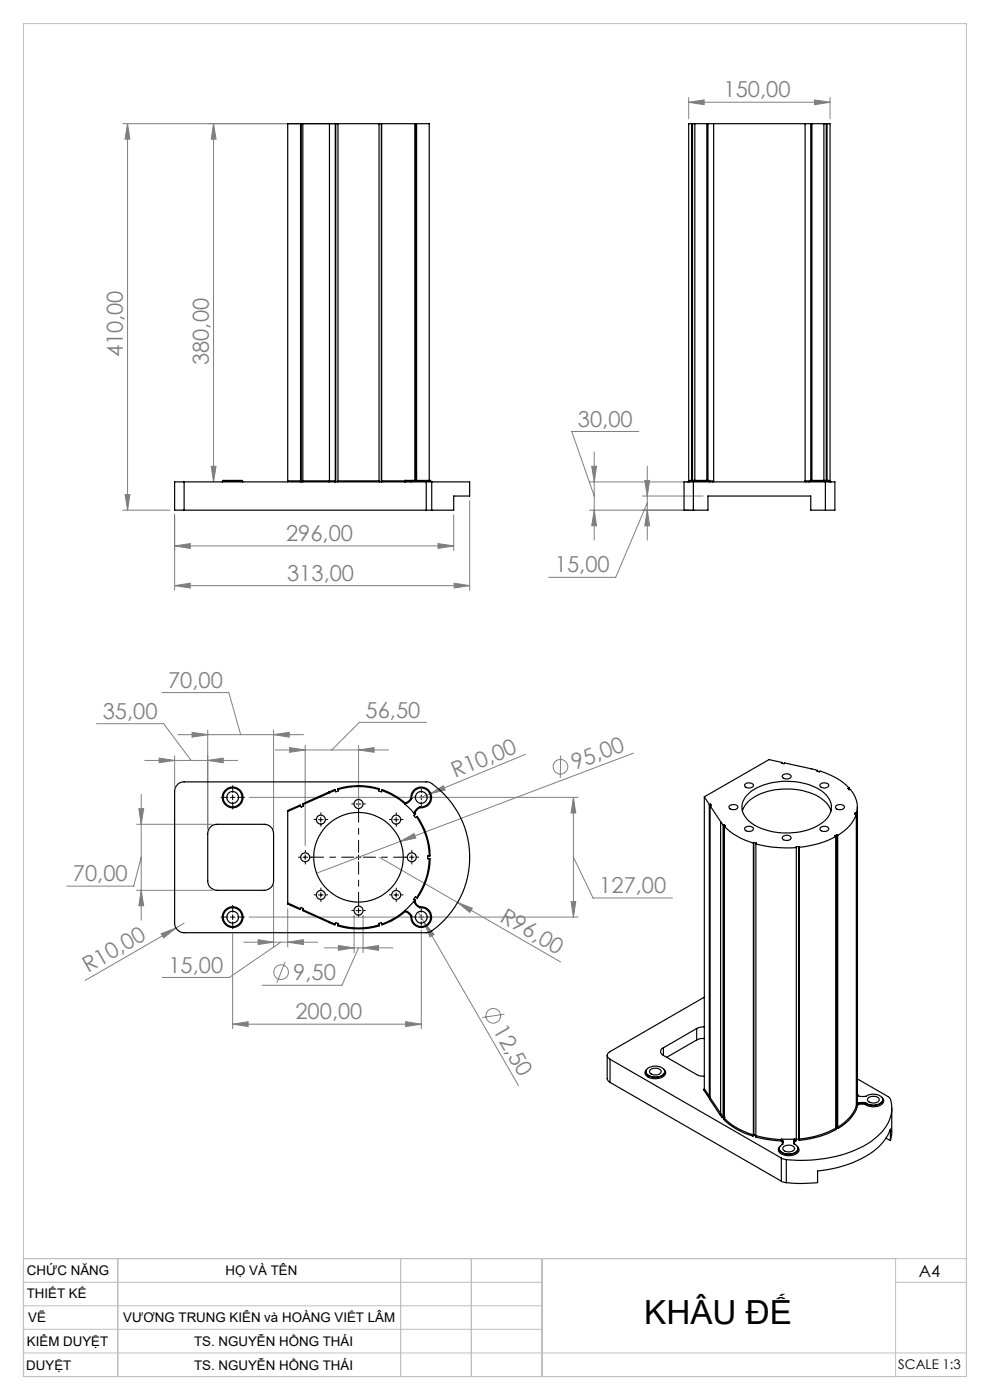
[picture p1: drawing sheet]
<svg xmlns="http://www.w3.org/2000/svg" width="210mm" height="297mm" viewBox="0 0 210 297" stroke-linecap="round" stroke-linejoin="round" font-family="sans-serif">
<g fill="none" stroke="#808080" stroke-width=".21">
<path d="M26 26.2h44.7M27.1 26.2v82M27.1 26.2l.5 3.3h-1.1zM45.3 26.2v76M45.3 26.2l.5 3.3h-1zM146.1 21.7l3.3-.5v1zM146.1 20.7v4.5M146.1 21.7h30M172.8 21.2l3.3 .5-3.3 .5zM176.1 20.7v4.5M44.8 98.9h1l-.5 3.3zM125.5 98.9h1l-.5 3.3z"/>
<path d="M126 95.9v18.7M135.5 91.5h-14.2l4.7 13.7M137.3 98.9v15.7M26 108.2h10.1M26.5 104.9h1.1l-.5 3.3zM37 115.8l3.4-.5v1zM37 109.2v16M37 115.8h59.2M92.9 115.3l3.3 .5-3.3 .5zM96.2 109.2v7.6M99.6 106.2v19M125 108.2h22.6"/>
<path d="M125 102.2h21.1M126 108.2l.5 3.3h-1zM136.3 105.2h12.9M136.8 101.9h1l-.5 3.3zM137.3 108.2l.5 3.3h-1zM137.3 106.7l-6.7 15.8h-14.2M37 124.2l3.4-.5v1zM37 124.2h62.6M96.3 123.7l3.3 .5-3.3 .5zM20.5 153.5h14.2l5.8 7.8M34.3 146.9h14.2l2.5 9M37.7 155.9h26.7"/>
<path d="M40.7 155.4l3.4 .5-3.4 .5zM44.1 154.9v21M58 155.9l3.3-.5v1zM58 154.9v21M58.4 159.1h24M61.5 158.6l3.2 .5-3.2 .5zM64.7 158.1v21.3M76.1 159.1l3.2-.5v1zM76.1 158.1v12.8M90.5 153.2h-14.3l-5.8 5.9M134.4 159.8l-67.2 25.4M29 174.9h16"/>
<path d="M29.5 171.6h1l-.5 3.3zM30 168.5v26.7M30.7 161.3h19.7M33.8 160.8l3.2 .5-3.2 .5zM37 160.3v6.6M44.1 161.3l3.2-.5v1zM52.8 169.2h69.8M84.9 178.5l2.9-1.7 .4 1zM91.2 168.4l2.9-1.7 .3 .9zM91.2 168.4l-1.8 .8M111.5 160l-20.3 8.4M118.9 160.3v4.8"/>
<path d="M121.6 169.2l.5 3.3h-1zM121.6 169.2v25.4M29 188.9h16M30 188.9l.5 3.3h-1zM30 181.9l-1.6 6.1h-14.3M34.2 198.1l3.1-1.2-2.6 2.1zM37.3 196.9l-19.2 11.1M39.1 195.9l-1.8 1M49.4 198.1v20.2M51.7 199.9h15.7M52.8 194.6h69.8M54.8 199.4l3.2 .5-3.2 .5z"/>
<path d="M58 187.9v13M59.5 199.9l-10.9 7.5h-14.2M61 199.9l3.3-.5v1zM61 192.8v8.1M75.1 194.2v7.9M77 194.2v7.9M80.4 181.9l38.5 22.2M88.7 193.5l21.3 36.8M89.4 197.3v21M90 195.6l2.1 2.7-.9 .5zM97 191.4l3.2 1.3-.5 .9zM121.1 191.3h1l-.5 3.3z"/>
<path d="M121.6 181.9l4.2 8.6h16.8M49.4 217.3l3.2-.6v1.1zM49.4 217.3h40M60.5 204l-1.8 4.5M68.8 201.1h14.6M71.8 200.6l3.3 .5-3.3 .5zM76.1 201.1l-3.6 7.9h-16.9M77 201.1l3.3-.5v1zM86 216.7l3.4 .6-3.4 .5zM107 215.2l-4.7 .7"/>
<circle cx="118.9" cy="162.7" r="1.56"/>
<circle cx="59.6" cy="206.2" r="1.56"/>
<circle cx="104.6" cy="215.5" r="1.55"/>
</g>
<path d="M75.1 181.8h-9M76.1 180.8v-9M76.1 182.8v9M77.1 181.8h9" fill="none" stroke="#000" stroke-width=".21" stroke-dasharray="15.2 1.3 1.3 1.3" stroke-dashoffset="12.6"/>
<g fill="none" stroke="#000" stroke-width=".21" stroke-dasharray="15.2 1.3 1.3 1.3">
<path d="M48.4 169.1h-1.5M49.4 168.1v-1.5M49.4 170.1v1.5M50.4 169.1h1.5M67.1 173.9h-.5M68.1 172.9v-.5M68.1 174.9v.4M69.1 173.9h.4M75.1 170.5h-.5M76.1 169.5v-.4M76.1 171.5v.5M77.1 170.5h.4"/>
<path d="M83.1 173.9h-.5M84.1 172.9v-.5M84.1 174.9v.4M85.1 173.9h.4M88.4 169.1h-.8M89.4 168.1v-.7M89.4 170.1v.8M90.4 169.1h.7M48.4 194.5h-1.5M49.4 193.5v-1.5M49.4 195.5v1.5M50.4 194.5h1.5"/>
<path d="M63.8 181.8h-.5M64.8 180.8v-.4M64.8 182.8v.5M65.8 181.8h.4M67.1 189.8h-.5M68.1 188.8v-.4M68.1 190.8v.5M69.1 189.8h.4M75.1 193.1h-.5M76.1 192.1v-.4M76.1 194.1v.5M77.1 193.1h.4"/>
<path d="M83.1 189.8h-.5M84.1 188.8v-.4M84.1 190.8v.5M85.1 189.8h.4M86.4 181.8h-.5M87.4 180.8v-.4M87.4 182.8v.5M88.4 194.5h-.8M88.4 181.8h.4M89.4 193.5v-.7M89.4 195.5v.8M90.4 194.5h.7"/>
</g>
<g fill="none" stroke="#000" stroke-width=".21">
<path d="M48.9 169.2h.9M49.4 168.7v1M67.6 173.9h.9M68.1 173.4v1M75.5 170.6h1.1M76.1 170.1v1M83.5 173.9h1M84 173.4v1M88.8 169.2h1.1M89.4 168.7v1M48.9 194.6h.9M49.4 194.1v1"/>
<path d="M64.2 181.9h1.1M64.7 181.4v1M67.6 189.9h.9M68.1 189.4v1M75.5 181.9h1.1M75.5 193.2h1.1M76.1 181.4v1M76.1 192.6v1.1M83.5 189.9h1M84 189.4v1M86.9 181.9h.9M87.3 181.4v1"/>
<path d="M88.8 194.6h1.1M89.4 194.1v1"/>
</g>
<path d="M5 267v5M5 282v5" fill="none" stroke="#c0c0c0" stroke-width=".21" stroke-dasharray="15.2 1.3 1.3 1.3" stroke-dashoffset="14.6"/>
<path d="M5 272v20" fill="none" stroke="#c0c0c0" stroke-width=".21" stroke-dasharray="15.2 1.3 1.3 1.3" stroke-dashoffset="7.1"/>
<path d="M5 292v-10" fill="none" stroke="#c0c0c0" stroke-width=".21" stroke-dasharray="15.2 1.3 1.3 1.3" stroke-dashoffset="12.1"/>
<path d="M5 5h200v287h-200zM5 267h200M5 272h110M5 277h110M25 267v25M85 267v25M100 267v25M115 267v25M190 272h15M190 267v25M5 282h110M5 287h200" fill="none" stroke="#c0c0c0" stroke-width=".21"/>
<g fill="#808080">
<path d="M84.9 178.5l2.9-1.7 .4 1z"/>
<path d="M91.2 168.4l2.9-1.7 .3 .9z"/>
<path d="M34.2 198.1l3.1-1.2-2.6 2.1z"/>
<path d="M90 195.6l2.1 2.7-.9 .5z"/>
<path d="M97 191.4l3.2 1.3-.5 .9z"/>
<path d="M86 216.7l3.4 .6-3.4 .5zM49.4 217.3l3.2-.6v1.1z"/>
<path d="M37 124.2l3.4-.5v1zM96.3 123.7l3.3 .5-3.3 .5zM37 115.8l3.4-.5v1zM92.9 115.3l3.3 .5-3.3 .5zM40.7 155.4l3.4 .5-3.4 .5zM58 155.9l3.3-.5v1zM71.8 200.6l3.3 .5-3.3 .5zM77 201.1l3.3-.5v1zM61.5 158.6l3.2 .5-3.2 .5zM76.1 159.1l3.2-.5v1zM121.6 169.2l.5 3.3h-1zM121.1 191.3h1l-.5 3.3zM29.5 171.6h1l-.5 3.3zM30 188.9l.5 3.3h-1zM33.8 160.8l3.2 .5-3.2 .5zM44.1 161.3l3.2-.5v1zM54.8 199.4l3.2 .5-3.2 .5zM61 199.9l3.3-.5v1zM136.8 101.9h1l-.5 3.3zM137.3 108.2l.5 3.3h-1zM146.1 21.7l3.3-.5v1zM172.8 21.2l3.3 .5-3.3 .5zM125.5 98.9h1l-.5 3.3zM126 108.2l.5 3.3h-1z"/>
<path d="M44.8 98.9h1l-.5 3.3zM45.3 26.2l.5 3.3h-1z"/>
<path d="M27.1 26.2l.5 3.3h-1.1zM26.5 104.9h1.1l-.5 3.3z"/>
</g>
<g fill="none" stroke="#000" stroke-width=".25">
<path d="M63.7 26.2v75.8M63.9 26.2v76M64.2 26.2v75.8M69.9 26.2h1.2M69.9 26.2h-8.9v75.8M69.9 26.2v75.8M71.1 26.2v75.8M71.1 26.2h.6M71.2 26.2v76M71.7 26.2h8.7M71.7 26.2v75.8M80.4 26.2v75.8"/>
<path d="M80.4 26.2h.6M80.9 26.2v76M81 26.2h7M81 26.2v75.8M88 26.2h.4M88 26.2v75.7M88.1 26.2v75.7M88.4 26.2h2.7v75.7M88.4 26.2v75.7M146.7 26.2h-.6v75.8M146.7 26.2h.2M146.7 26.2v75.7"/>
<path d="M146.9 26.2h.5M146.9 26.2v75.7M147.4 26.2h27.4M147.4 26.2v75.7M149.9 26.2v75.7M150.2 26.2v75.7M151.4 26.2v75.8M170.8 26.2v75.8M172 26.2v75.7M172.2 26.2v75.7M174.8 26.2h.5M174.8 26.2v75.7"/>
<path d="M175.3 26.2h.1M175.3 26.2v75.7M175.4 26.2h.7v75.8M175.4 26.2v75.7M39.1 102.2h-2.1v6h2.1M39.1 102.2v6M39.1 102.2h51.3M39.1 108.2h51.3M47.3 102l-.2 .2M47.3 102h4M51.3 102l.2 .2M61 102v.2"/>
<path d="M61 102h2.7M63.7 102v.2M64.2 102v.2M64.2 102h5.7M69.9 102l-.1 .2M69.9 102h1.2M71.1 102l-.1 .2M71.7 102l-.1 .2M71.7 102h8.7M80.4 102l.1 .2M81 102v.2M81 102h4.8"/>
<path d="M85.8 102l.1 .2 .1-.2M85.8 102h.2M86 102h1.3M86 101.9h1.3M86 101.9l-.2 .1M86 101.9v.1M87.3 102l-.2 .2M87.3 101.9l4 .1M87.3 102h4M87.3 101.9v.1M90.4 102.2h1.2M90.4 108.2h1.2"/>
<path d="M90.4 102.2v6M91.3 102l.2 .2M91.6 102.2h8v3h-3.4v3h-4.6M91.6 102.2v6M146.1 102l-.2 .2M146.1 102h.3M146.4 102l-.2 .2M146.4 102h4M147.1 102.2h-2v6h2M147.1 102.2h28M147.1 108.2h3.1v-3h21.8v3h3.1M147.1 102.2v6"/>
<path d="M150.4 102l.2 .2M150.4 102h1M151.4 102l-.2 .2M170.8 102l.2 .2M170.8 102h1M171.8 102l-.2 .2M171.8 102h4M175.1 102.2h2v6h-2M175.1 102.2v6M175.8 102l.2 .2M175.8 102h.3M176.1 102l.2 .2"/>
<path d="M37.6 166.4l.7-.4 .8-.1h52a19 19 0 0 1 0 31.9l-52 .1a2.05 2.05 0 0 1-2.1-2v-28.1a1.92 1.92 0 0 1 .6-1.4zM44.6 175.5a1.92 1.92 0 0 1 1.4-.6h10.1a1.99 1.99 0 0 1 1.9 2v10a1.99 1.99 0 0 1-1.9 2h-10.1a1.99 1.99 0 0 1-1.9-2v-10l.1-.8zM61 172.2v19.4M63.7 171v-.2l-2.7 1.1v.3M63.7 171l-2.7 1.2M64.2 170.7l.2 .3-.5 .2-.2-.2M69.8 168l.1 .2M69.8 168l-5.6 2.5v.2M69.9 168.2l-5.7 2.5M71.1 167.7l-1.2 .5M71.1 167.7l-.1-.2-1.2 .5M71.7 167.5a15.3 15.3 0 0 1 8.7 0"/>
<path d="M71.7 167.5l-.1-.1a14.5 14.5 0 0 1 8.9-.1l-.1 .2M71.7 167.5l.1 .3-.6 .2-.1-.3M80.4 167.5l-.1 .3 .6 .2 .1-.3M81 167.7a14.5 14.5 0 0 1 7 5.1M81 167.7v-.2a16.5 16.5 0 0 1 4.9 2.8M87.2 169.4l-.6 .6-.7 .3M87.2 169.4h.1M87.2 169.4a2.2 2.2 0 0 1 2.1-2.4 2.2 2.2 0 0 1 2.3 2.3 2.2 2.2 0 0 1-2.5 2M87.3 169.4a2.01 2.01 0 0 1 2-2.3 2.01 2.01 0 0 1 2 2.2 2.01 2.01 0 0 1-2.3 1.8M87.3 169.4a2.24 2.24 0 0 1-1.4 1.2v-.3M88 172.5l.2 .2-.2 .1M88 172.8l-.2 .2 .3 .5 .3-.2"/>
<path d="M88.4 173.3a15.4 15.4 0 0 1 2.7 8.3M88.4 173.3l.1-.1a13.6 13.6 0 0 1 2.6 8.4M89 171.1a2.42 2.42 0 0 0-1.2 1.4h.2M89 171.1l.1 .2M89.1 171.3l-.8 .7-.3 .5M149.4 169l1.1 1.7M149.4 169v62M150.5 170.7v61.8M150.6 171l2.3 3.3M150.6 171v61.9M150.7 170.6l.2 .3-.3 .1M150.7 170.6l-.2 .1"/>
<path d="M150.7 170.6v.4M152.9 174.3l.5 .7M152.9 174.3v61.9M153.4 175v61.9M153.6 174.9l.3 .3-.3 .1a14.7 14.7 0 0 0 6.2 3.6M153.6 174.9l-.2 .1M153.6 174.9v62.3M154.8 170.9a1.06 1.06 0 0 1 1.7 .4 1.11 1.11 0 0 1-1.9-.1zM157.5 172a6.1 6.1 0 0 1 4.1-3.7 14.7 14.7 0 0 1 12.5 1l1.4 1.2 .7 1.5M158.1 166.3a1.25 1.25 0 0 1 1.7 .2 1.03 1.03 0 0 1-.9 .7 1.03 1.03 0 0 1-1-.6zM158.1 175.5a1.06 1.06 0 0 1 1.7 .4 1.11 1.11 0 0 1-1.9-.1zM158.2 169a11.5 11.5 0 0 1 9.2-3.2 11.4 11.4 0 0 1 7.9 2.9 3.7 3.7 0 0 1-.8 5.8 14.3 14.3 0 0 1-14.9 .3 4 4 0 0 1-1.9-4.9z"/>
<path d="M159.8 178.9v61.9M159.9 178.7l.6 .2-.2 .1M159.9 178.7l-.1 .2M159.9 178.7v62.1M160.3 179a26 26 0 0 0 8.6 .8M160.3 179v61.9M165.9 161.7l-.1 .2 .5 .1 .1-.1 7 1.5M165.9 161.7l-2.8-.6-13.7 7.9M165.9 161.7v.2M166.1 164.4a1.06 1.06 0 0 1 1.7 .4 1.17 1.17 0 0 1-1.9-.1zM166.1 177.4a1.07 1.07 0 0 1 1.7 .4 1.15 1.15 0 0 1-1.9-.1zM168.9 179.8v61.9"/>
<path d="M169.5 179.6h-.6v.2M169.5 179.6v62M173.4 163.4l-.1 .2 .5 .2 .2-.2a13.9 13.9 0 0 1 6.1 3.5M173.4 163.4v.2M174.1 166.3a1.25 1.25 0 0 1 1.7 .2 1.03 1.03 0 0 1-.9 .7 1.03 1.03 0 0 1-1-.6zM174.1 175.5a1.06 1.06 0 0 1 1.7 .4 1.11 1.11 0 0 1-1.9-.1zM177.3 177.5a19.7 19.7 0 0 1-7.8 2.2v-.1M177.3 177.5v61.9M177.4 170.9a1.07 1.07 0 0 1 1.7 .4 1.11 1.11 0 0 1-1.9-.1zM177.5 177.1l.2 .1M177.5 177.1l-.4 .2 .2 .2M177.5 177.1v62.1"/>
<path d="M177.7 177.2v61.9M180.1 167.5h.3a5.5 5.5 0 0 1 1.3 4.9M180.1 167.1l-.3 .1 .3 .3M180.1 167.1v.4M181.4 172.4h.3M181.4 172.4l-.1 .3 .3 .1M181.4 172.4v.4M181.6 172.8a8.6 8.6 0 0 1-3.9 4.4M181.6 172.8v61.9M181.7 172.4v61.9M181.9 171.2l-.1 62.8M61 191.6v.2l2.7 1.2v-.2"/>
<path d="M61 191.6l2.7 1.2M63.7 192.8l.2-.3 .5 .3-.2 .2M64.2 193v.2l5.6 2.5M64.2 193l5.7 2.5M69.8 195.7l1.2 .5 .1-.2M69.9 195.5l1.2 .5M69.9 195.5l-.1 .2M71.1 196l.1-.2 .6 .1-.1 .3M71.7 196.2a14.5 14.5 0 0 0 8.7 0M71.7 196.2l-.1 .2a14.5 14.5 0 0 0 8.9 0l-.1-.2M81 196l-.1-.2-.6 .1 .1 .3M85.9 193.4a13.6 13.6 0 0 1-4.9 2.8v-.2"/>
<path d="M85.9 193.4l.7 .4 .6 .6M86 193.2a2.27 2.27 0 0 1 1.3 1.1M86 193.2h-.2l.1 .2M86 193.2l-.1 .2M87.3 194.3l-.1 .1M88 190.9a15.1 15.1 0 0 1-7 5.1M88 191.2h-.2a2.23 2.23 0 0 0 1.2 1.4M88 190.9l.2 .1-.2 .2M88 191.2l.4 .7 .7 .5M88.4 190.4l-.3-.2-.3 .5 .2 .2M89 192.6a2 2 0 0 1 2.3 1.8 2 2 0 0 1-2 2.2 2 2 0 0 1-2-2.3M89.1 192.4l-.1 .2"/>
<path d="M89.1 192.4a2.19 2.19 0 0 1 2.4 2 2.19 2.19 0 0 1-2.2 2.3 2.19 2.19 0 0 1-2.1-2.3M91.1 182.2a15.1 15.1 0 0 1-2.7 8.2M91.1 182.2a13.6 13.6 0 0 1-2.6 8.4l-.1-.2M91.1 181.6h-.4v.6h.4M147.8 218.2l-7.1 4.1M147.8 218.2v2.4M149.4 211.6l-20 11.5a.85 .85 0 0 0-.6 .8 .85 .85 0 0 0 .6 .8M149.4 217.8l-1 .1-.6 .3M128.8 223.9v4.9l.2 .4 .4 .4M129.4 224.7l36.3 21M129.4 224.7v4.9M129.4 229.6l36.3 21"/>
<path d="M137 227.3a1.15 1.15 0 0 0 1.2 1.2 2.22 2.22 0 0 0 2.8-1v-.2M137.2 226.9a.91 .91 0 0 0 .2 1.6 2.96 2.96 0 0 0 3.8-.7v-.4l-.3-.5M137.3 226.7a2.58 2.58 0 0 1 3.7 .5 1.43 1.43 0 0 1-1.7 1.3 2.04 2.04 0 0 1-2.3-1.1zM137.9 227a1.6 1.6 0 0 1 2.4 .3 1.44 1.44 0 0 1-2.5 .1zM140.7 223.9l7.4 4.2 1.3 .2M140.7 222.3a.85 .85 0 0 0-.6 .8 .85 .85 0 0 0 .6 .8M140.7 222.3v1.6M147.8 220.6l-6.4 3.7M149.4 231l-.1 .2 1 1.6M149.4 220.3l-1 .1-.6 .2M149.4 231l1.1 1.5M150.5 232.5l-.2 .3"/>
<path d="M150.6 232.9l-.1 .2 2.1 3.3M150.6 232.9l2.3 3.3M150.6 232.7l-.3 .1M152.6 236.4l.6 .7M152.9 236.2l.5 .7M152.9 236.2l-.3 .2M153.4 236.9l-.2 .2M153.6 237.2a14.3 14.3 0 0 0 6.2 3.6M153.6 237h.1M153.6 237.2l-.1 .2a14.1 14.1 0 0 0 6.2 3.6M153.6 237l-.4 .1M177.3 239.4a20.6 20.6 0 0 1-7.8 2.2"/>
<path d="M177.3 239.4l.1 .2a20 20 0 0 1-7.9 2.3M177.5 239.2l-.2 .1M177.5 239.2l.3 .2M177.7 239.1l.1 .3M181.6 234.7a8.4 8.4 0 0 1-3.9 4.4M181.6 234.7l.2 .1a7.6 7.6 0 0 1-4 4.6M181.6 234.5h.3M181.7 234.3l.2 .2M181.8 234.1l-.1 .2M181.8 234.1l.2 .2M181.8 234v.1M181.9 228.9l6.4 3.7 .5 .4a6.8 6.8 0 0 1-2.1 7.5 21.6 21.6 0 0 1-12.9 5.4l-3.5 .3-3.5-.2"/>
<path d="M181.9 232.4l.4 .1a3.2 3.2 0 0 0 2.3-.3 2.07 2.07 0 0 1 2.7 1.1 2.26 2.26 0 0 1-3.1 1l-.6-.3M181.9 231.9l.1 .6M182 234.3l-.1 .2M183.5 234.3h-1.5M183.6 234l-1.1-.1-.7 .1M183.6 234l-.1 .3M183.6 234l-1.8 .1M183.6 234h.1M184.3 232.8a1.56 1.56 0 0 1 2.2 .5 1.44 1.44 0 0 1-2.5 0zM187.1 232.8a1.05 1.05 0 0 1 .3 1.2 1.05 1.05 0 0 1-1 .6 3.6 3.6 0 0 1-2.9-.3M187.3 233.3a1.38 1.38 0 0 1-1.6 1.2h-1.2l-.9-.5M189.2 235.1v5.5l-.3 1.4"/>
<path d="M159.8 240.8l-.1 .2M159.9 240.8l-.2 .2M159.9 240.8l.4 .1M160.3 240.9l2.6 .6 2.8 .3M160.3 240.9l-.1 .3 2 .4 3.5 .4M165.3 243.7a1.86 1.86 0 0 0 2.4 1.2 1.5 1.5 0 0 0 1.6-1.2M165.5 243.2a.98 .98 0 0 0-.4 1.1 .98 .98 0 0 0 .9 .6 2.9 2.9 0 0 0 3.5-.8l-.1-.4-.3-.5M165.7 245.7l1.1 .3M165.7 250.6l1.1 .3M165.7 241.7l.2 .1M165.7 241.8v.2M165.7 241.8h.2"/>
<path d="M165.7 242l.2 .5v.3M165.7 241.7v.1M165.7 245.7v4.9M165.9 241.8l-.2 .2M165.9 241.8l.3 .6M165.9 241.8h.1M166.2 243.3a1.58 1.58 0 0 1 2.4 .3 1.44 1.44 0 0 1-2.5 .1zM166.8 246v4.9M168.6 241.6l-2.9 .1M168.6 241.6a.81 .81 0 0 0 .4 1.4 .91 .91 0 0 1 .2 1 .91 .91 0 0 1-.8 .6 2.71 2.71 0 0 1-3.1-.7v-.2a1.44 1.44 0 0 1 .8-1.1l.1-.4-.3-.4M168.6 241.7l.1 .3M168.6 241.7l-.3 .6"/>
<path d="M168.6 241.6v.1M168.7 242l-.2 .4 .1 .4M168.9 241.7h-.3M168.9 241.7v.3h-.2M169.5 241.6v.3M169.5 241.6l-.6 .1M187.9 241.4l1 .6M188.9 242v-2.5a12.1 12.1 0 0 1-7.1 6.7 26.3 26.3 0 0 1-8.4 2.2v2.5a31.3 31.3 0 0 1-6.6 0"/>
<circle cx="49.3" cy="169.2" r="2.21"/>
<circle cx="49.3" cy="169.2" r="1.25"/>
<circle cx="49.4" cy="169.2" r="2"/>
<circle cx="68.1" cy="173.9" r=".96"/>
<circle cx="76" cy="170.6" r=".95"/>
<circle cx="84" cy="173.9" r=".96"/>
<circle cx="89.4" cy="169.2" r="1.25"/>
<circle cx="49.3" cy="194.6" r="2.21"/>
<circle cx="49.3" cy="194.6" r="1.25"/>
<circle cx="49.4" cy="194.6" r="2"/>
<circle cx="64.8" cy="181.9" r=".95"/>
<circle cx="68.1" cy="189.9" r=".96"/>
<circle cx="76" cy="193.2" r=".95"/>
<circle cx="76.1" cy="181.9" r="9.5"/>
<circle cx="84" cy="189.9" r=".96"/>
<circle cx="87.3" cy="181.9" r=".94"/>
<circle cx="89.4" cy="194.6" r="1.25"/>
</g>
<text font-size="7.1" x="136.6" y="280.9">KHÂU ĐẾ</text>
<g font-size="4.7" fill="#808080">
<text x="153.5" y="20.7">150,00</text>
<text x="26.1" y="75.8" transform="rotate(-90 26.1 75.8)">410,00</text>
<text x="44.3" y="77.4" transform="rotate(-90 44.3 77.4)">380,00</text>
<text x="122.6" y="90.5">30,00</text>
<text x="60.7" y="114.8">296,00</text>
<text x="60.9" y="123.2">313,00</text>
<text x="117.7" y="121.4">15,00</text>
<text x="35.6" y="145.9">70,00</text>
<text x="21.8" y="152.5">35,00</text>
<text x="77.6" y="152.2">56,50</text>
<text x="96.6" y="165.1" transform="rotate(-22 96.6 165.1)">R10,00</text>
<text x="121.9" y="163.3" transform="rotate(-21 121.9 163.3)">95,00</text>
<text x="15.5" y="187">70,00</text>
<text x="127.1" y="189.5">127,00</text>
<text x="105.8" y="195.3" transform="rotate(30 105.8 195.3)">R96,00</text>
<text x="18.7" y="206.5" transform="rotate(-30 18.7 206.5)">R10,00</text>
<text x="35.7" y="206.3">15,00</text>
<text x="62.2" y="207.9">9,50</text>
<text x="62.7" y="216.2">200,00</text>
<text x="104.5" y="218.6" transform="rotate(60 104.5 218.6)">12,50</text>
</g>
<text font-size="3.5" x="194.9" y="270.9">A4</text>
<g font-size="2.8">
<text x="5.7" y="275.4">THIẾT KẾ</text>
<text x="5.7" y="270.5">CHỨC NĂNG</text>
<text x="47.9" y="270.5">HỌ VÀ TÊN</text>
<text x="6" y="280.4">VẼ</text>
<text x="26.2" y="280.4">VƯƠNG TRUNG KIÊN và HOÀNG VIẾT LÂM</text>
<text x="5.7" y="285.6">KIỂM DUYỆT</text>
<text x="41.2" y="285.6">TS. NGUYỄN HỒNG THÁI</text>
<text x="5.6" y="290.6">DUYỆT</text>
<text x="41.2" y="290.6">TS. NGUYỄN HỒNG THÁI</text>
<text x="190.5" y="290.3">SCALE 1:3</text>
</g>
</svg>
